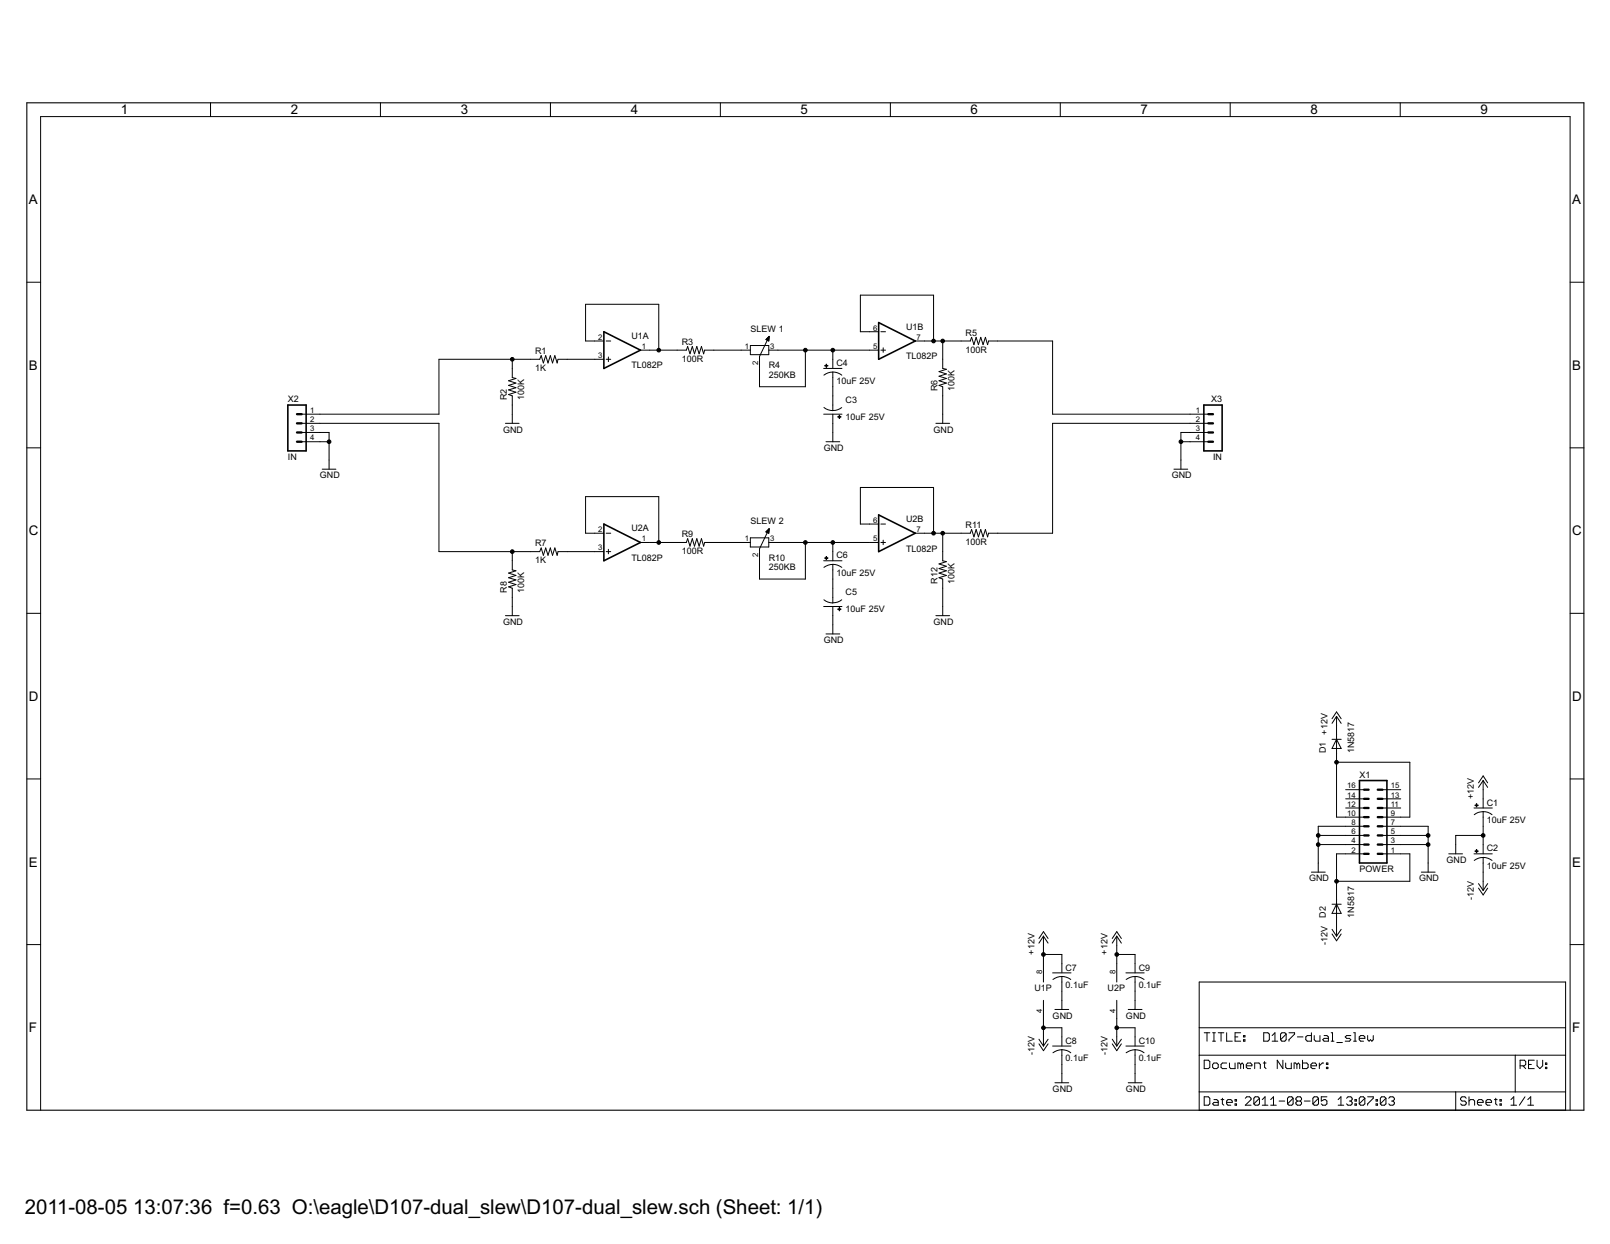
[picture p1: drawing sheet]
<svg xmlns="http://www.w3.org/2000/svg" width="279mm" height="216mm" viewBox="0 0 279 216" stroke-linecap="round" stroke-linejoin="round" font-family="sans-serif">
<path d="M4.7 17.8v174.9zM4.7 17.8h270.2zM4.7 192.7h270.2zM274.9 17.8v174.9z" fill="#000" stroke="#000" stroke-width=".19"/>
<g fill="#000" stroke="#000" stroke-width=".17">
<path d="M36.5 17.8v2.4zM66 17.8v2.4zM95.5 17.8v2.4zM125 17.8v2.4zM154.5 17.8v2.4zM184 17.8v2.4zM213.5 17.8v2.4zM243 17.8v2.4zM7 20.2v172.5zM7 20.2h265.5zM4.7 49h2.3zM101.6 52.8v6.4z"/>
<path d="M101.6 52.8h12.7zM103.2 59.2h1.6zM101.6 59.2h1.6zM105.2 59.2h.8zM114.3 52.8v8zM130.2 60v1.6zM132.9 58.9l.5 .3zM132.9 58.9h.5zM133 59h.4zM133 58.8h.4zM133.1 58.8h.3zM133.1 59h.3z"/>
<path d="M133.1 58.7h.4zM133.2 58.7h.3zM133.3 59.1h.1zM133.3 58.6h.2zM133.3 58.5h.2zM130.2 60h3.2zM133.5 58.4l-.1 .8zM132.9 58.9l.6-.5zM149.3 51.2v6.4zM149.3 51.2h12.7zM150.9 57.6h1.6zM149.3 57.6h1.6z"/>
<path d="M152.9 57.6h.8zM158.8 59.2h1.6zM162 51.2v8zM160.4 59.2h1.6zM162 59.2h1.6zM163.6 59.2h3.2zM166.8 59.2h1.6zM168.6 58.5l-.2 .7zM168.6 58.5l.4 1.3zM169.4 58.5l-.4 1.3zM169.4 58.5l.4 1.3zM170.2 58.5l-.4 1.3z"/>
<path d="M170.2 58.5l.4 1.3zM171 58.5l-.4 1.3zM171 58.5l.4 1.3zM171.6 59.2l-.2 .6zM171.6 59.2h1.5zM173.1 59.2h9.6zM182.7 59.2v12.7zM272.5 49h2.4zM4.7 77.7h2.3zM52.3 71.9h3.2zM52.3 73.5h3.2zM52.3 75.1h3.2z"/>
<path d="M52.3 76.7h3.2zM55.5 76.7h1.6zM55.5 71.9h20.7zM57.1 79.8v1.6zM57.1 76.7v3.1zM57.1 75.1v1.6zM55.5 75.1h1.6zM76.2 62.4v9.5zM76.2 62.4h12.7zM55.5 73.5h20.7zM87.7 73.5h2.4zM88.3 68.5l1.2-.4z"/>
<path d="M88.3 67.7l1.2-.4zM88.3 66.9l1.2-.4zM88.3 66.1l1.2-.4zM88.9 63.9v1.6zM88.9 68.7v1.6zM88.3 68.5l.6 .2zM88.9 71.9v1.6zM88.9 70.3v1.6zM88.9 62.4h3.2zM88.9 62.4v1.5zM88.3 67.7l1.2 .4zM88.3 66.9l1.2 .4z"/>
<path d="M88.3 66.1l1.2 .4zM88.9 65.5l.6 .2zM92.1 62.4h1.6zM93.9 61.7l-.2 .7zM93.9 61.7l.4 1.3zM94.7 61.7l-.4 1.3zM94.7 61.7l.4 1.3zM95.5 61.7l-.4 1.3zM95.5 61.7l.4 1.3zM96.3 61.7l-.4 1.3zM96.3 61.7l.4 1.3zM96.8 62.4l-.1 .6z"/>
<path d="M96.8 62.4h1.6zM98.4 62.4h4.8zM103.2 62.4h1.6zM105.2 62.4h.8zM105.6 62v.8zM111.1 60.8h1.6zM112.7 60.8h1.6zM117.5 60.8h1.6zM114.3 60.8h3.2zM119.3 60.1l-.2 .7zM119.3 60.1l.4 1.3zM120.1 60.1l-.4 1.3z"/>
<path d="M120.1 60.1l.4 1.3zM120.9 60.1l-.4 1.3zM120.9 60.1l.4 1.3zM121.7 60.1l-.4 1.3zM121.7 60.1l.4 1.3zM122.3 60.8l-.2 .6zM122.3 60.8h1.6zM128.6 60.8h1.6zM123.9 60.8h4.7zM130.2 61.6h3.2zM131.8 62.4v1.5zM133.5 58.4l-1.7 3.5z"/>
<path d="M131.8 61.9v.5zM131.8 63.9v3.2zM131.8 67.1h8zM133.4 60v1.6zM133.4 60.8h1.6zM139.8 60.8v6.3zM135 60.8h4.8zM139.8 60.8h4.7zM142.9 63.9h3.2zM143.3 76.7h2.4zM144.5 75.1v1.6zM144.5 70.3v.9z"/>
<path d="M144.5 71.9v1.6zM144.5 68.7v1.6zM144.5 64.6v.9zM144.5 62.4v1.5zM144.5 65.5v1.6zM144.5 73.5v1.6zM144.5 60.8h6.4zM144.5 60.8v1.6zM144.5 67.1v1.6zM142.9 71.9h3.2zM150.9 60.8h1.6zM152.9 60.8h.8z"/>
<path d="M153.3 60.4v.8zM162.4 73.5h2.4zM163 66.9l1.2-.4zM163 66.1l1.2-.4zM163 65.3l1.2-.4zM163 64.5l1.2-.4zM163.6 62.4v1.5zM163.6 67.1v1.6zM163 66.9l.6 .2zM163.6 71.9v1.6zM163.6 68.7v3.2zM163.6 59.2v3.2z"/>
<path d="M163 66.1l1.2 .4zM163 65.3l1.2 .4zM163 64.5l1.2 .4zM163.6 63.9l.6 .2zM182.7 71.9h23.8zM182.7 73.5v19zM204.9 79.8v1.6zM204.9 76.7v3.1zM204.9 75.1v1.6zM206.5 71.9h3.2zM206.5 73.5h3.2zM206.5 75.1h3.2z"/>
<path d="M206.5 76.7h3.2zM204.9 76.7h1.6zM204.9 75.1h1.6zM182.7 73.5h23.8zM272.5 77.7h2.4zM55.9 81.4h2.4zM76.2 95.7h12.7zM76.2 73.5v22.2zM88.3 99.5l1.2-.4zM88.9 97.3v1.6zM88.9 95.7h3.2zM88.9 95.7v1.6z"/>
<path d="M88.3 99.5l1.2 .4zM88.9 98.9l.6 .2zM92.1 95.7h1.6zM93.9 95.1l-.2 .6zM93.9 95.1l.4 1.3zM94.7 95.1l-.4 1.3zM94.7 95.1l.4 1.3zM95.5 95.1l-.4 1.3zM95.5 95.1l.4 1.3zM96.3 95.1l-.4 1.3zM96.3 95.1l.4 1.3zM96.8 95.7l-.1 .7z"/>
<path d="M96.8 95.7h1.6zM98.4 95.7h4.8zM101.6 86.2v6.3zM101.6 86.2h12.7zM103.2 92.5h1.6zM103.2 95.7h1.6zM101.6 92.5h1.6zM105.2 95.7h.8zM105.2 92.5h.8zM105.6 95.3v.8zM111.1 94.1h1.6zM114.3 86.2v7.9z"/>
<path d="M112.7 94.1h1.6zM117.5 94.1h1.6zM114.3 94.1h3.2zM119.3 93.5l-.2 .6zM119.3 93.5l.4 1.3zM120.1 93.5l-.4 1.3zM120.1 93.5l.4 1.3zM120.9 93.5l-.4 1.3zM120.9 93.5l.4 1.3zM121.7 93.5l-.4 1.3zM121.7 93.5l.4 1.3zM122.3 94.1l-.2 .7z"/>
<path d="M122.3 94.1h1.6zM128.6 94.1h1.6zM123.9 94.1h4.7zM130.2 93.3v1.6zM130.2 94.9h3.2zM131.8 95.7v1.6zM133.5 91.8l-1.7 3.4zM131.8 95.2v.5zM131.8 97.3v3.2zM132.9 92.3l.5 .2zM132.9 92.3h.5zM133 92.3h.4z"/>
<path d="M133 92.2h.4zM133.1 92.4h.3zM133.1 92.1h.4zM133.2 92.1h.3zM133.2 92.5h.2zM133.2 92h.3zM133.3 91.9h.2zM133.4 91.9h.1zM133.4 93.3v1.6zM130.2 93.3h3.2zM133.5 91.8l-.1 .7zM132.9 92.3l.6-.5z"/>
<path d="M133.4 94.1h1.6zM135 94.1h4.8zM139.8 94.1h4.7zM142.9 97.3h3.2zM144.5 98v.9zM144.5 95.7v1.6zM144.5 94.1h6.4zM144.5 94.1v1.6zM149.3 84.6v6.4zM149.3 84.6h12.7zM150.9 91h1.6zM150.9 94.1h1.6z"/>
<path d="M149.3 91h1.6zM152.9 94.1h.8zM152.9 91h.8zM153.3 93.7v.8zM158.8 92.5h1.6zM162 84.6v7.9zM160.4 92.5h1.6zM163 99.5l1.2-.4zM163 98.7l1.2-.4zM163 97.9l1.2-.4zM163.6 95.7v1.6zM163.6 92.5v3.2z"/>
<path d="M162 92.5h1.6zM163.6 92.5h3.2zM163 99.5l1.2 .4zM163 98.7l1.2 .4zM163 97.9l1.2 .4zM163.6 97.3l.6 .2zM166.8 92.5h1.6zM168.6 91.9l-.2 .6zM168.6 91.9l.4 1.3zM169.4 91.9l-.4 1.3zM169.4 91.9l.4 1.3zM170.2 91.9l-.4 1.3z"/>
<path d="M170.2 91.9l.4 1.3zM171 91.9l-.4 1.3zM171 91.9l.4 1.3zM171.6 92.5l-.2 .7zM171.6 92.5h1.5zM173.1 92.5h9.6zM203.7 81.4h2.4zM4.7 106.4h2.3zM87.7 106.8h2.4zM88.3 101.9l1.2-.4zM88.3 101l1.2-.4zM88.3 100.3l1.2-.4z"/>
<path d="M88.9 102.1v1.6zM88.3 101.9l.6 .2zM88.9 105.3v1.5zM88.9 103.7v1.6zM88.3 101l1.2 .5zM88.3 100.3l1.2 .3zM131.8 100.5h8zM139.8 94.1v6.4zM143.3 110h2.4zM144.5 108.4v1.6zM144.5 103.7v.9zM144.5 105.3v1.5z"/>
<path d="M144.5 102.1v1.6zM144.5 98.9v1.6zM144.5 106.8v1.6zM144.5 100.5v1.6zM142.9 105.3h3.2zM162.4 106.8h2.4zM163 100.3l1.2-.4zM163.6 100.5v1.6zM163 100.3l.6 .2zM163.6 105.3v1.5zM163.6 102.1v3.2zM272.5 106.4h2.4z"/>
<path d="M4.7 135.2h2.3zM231.2 128.3h.7zM231.2 129.9h1.5zM231.9 124.3v1.6zM231.9 124.3l-.7 1.2zM231.9 123.5l-.7 1.2zM231.9 129.1v1.6zM231.9 127.5v1.6zM231.9 128.3l-.7 1.6zM231.9 128.3h.8zM231.9 125.9v1.6zM231.9 132.3h12.8z"/>
<path d="M231.9 130.7v1.6zM231.9 124.3l.8 1.2zM231.9 123.5l.8 1.2zM231.9 128.3l.8 1.6zM233.5 138.6h3.2zM233.5 137.1h3.2zM239.9 138.6h3.2zM239.9 137.1h3.2zM244.7 132.3v9.5zM257.4 138.6v1.6zM257.4 135.5v1.6zM257.4 135.5l-.8 1.2z"/>
<path d="M257.4 134.7l-.8 1.2zM257.4 137.1v1.5zM257.4 135.5l.8 1.2zM257.4 134.7l.8 1.2zM272.5 135.2h2.4zM227.6 151.4h2.4zM228.8 149.8v1.6zM228.8 143.4v1.6zM228.8 145v1.6zM228.8 146.6v3.2zM231.2 156.9h.7zM231.2 158.5h1.5z"/>
<path d="M231.9 157.7v1.6zM231.9 156.1v1.6zM231.9 156.9l-.7 1.6zM231.9 156.9h.8zM231.9 132.3v9.5zM231.9 148.2v4.8zM231.9 148.2h1.6zM231.9 153v3.1zM231.9 156.9l.8 1.6zM233.5 148.2h3.2zM233.5 146.6h3.2zM233.5 145h3.2z"/>
<path d="M233.5 143.4h3.2zM233.5 141.8h3.2zM233.5 140.2h3.2zM228.8 143.4h4.7zM228.8 145h4.7zM228.8 146.6h4.7zM231.9 141.8h1.6zM239.9 148.2h3.2zM239.9 146.6h3.2zM239.9 145h3.2zM239.9 143.4h3.2zM239.9 141.8h3.2z"/>
<path d="M239.9 140.2h3.2zM243.1 143.4h4.7zM243.1 146.6h4.7zM243.1 145h4.7zM243.1 148.2h1.6zM243.1 141.8h1.6zM244.7 148.2v4.8zM231.9 153h12.8zM246.7 151.4h2.3zM247.8 149.8v1.6zM247.8 143.4v1.6zM247.8 145v1.6z"/>
<path d="M247.8 146.6v3.2zM251.4 148.2h2.4zM252.6 146.6v1.6zM252.6 145v1.6zM255.8 140.2h3.2zM255.8 148.2h3.2zM256.6 153.4l.8 1.1zM256.6 154.1l.8 1.2zM257.4 140.9v.9zM257.4 141.8v1.6zM257.4 148.8v1zM257.4 146.6v1.6z"/>
<path d="M257.4 149.8v1.6zM257.4 153v1.5zM258.2 153.4l-.8 1.1zM258.2 154.1l-.8 1.2zM257.4 145v1.6zM257.4 143.4v1.6zM252.6 145h4.8zM257.4 151.4v1.6zM4.7 163.9h2.3zM181.1 167.3v3.1zM181.1 173.6v3.2zM181.1 162.5v1.6z"/>
<path d="M181.1 162.5l-.8 1.2zM181.1 161.7l-.8 1.2zM181.1 180v1.5zM181.1 164.1v1.6zM181.1 165.7v1.6zM181.1 178.4v1.6zM181.1 176.8v1.6zM181.1 162.5l.8 1.2zM181.1 161.7l.8 1.2zM182.7 168.8h3.2zM183.1 175.2h2.4zM184.3 169.5v.9z"/>
<path d="M184.3 167.3v1.5zM184.3 170.4v1.6zM184.3 180v1.5zM184.3 173.6v1.6zM184.3 172v1.6zM184.3 165.7v1.6zM181.1 165.7h3.2zM184.3 178.4v1.6zM181.1 178.4h3.2zM193.8 167.3v3.1zM193.8 173.6v3.2zM193.8 162.5v1.6z"/>
<path d="M193.8 162.5l-.8 1.2zM193.8 161.7l-.8 1.2zM193.8 180v1.5zM193.8 164.1v1.6zM193.8 165.7v1.6zM193.8 178.4v1.6zM193.8 176.8v1.6zM193.8 162.5l.8 1.2zM193.8 161.7l.8 1.2zM195.4 168.8h3.2zM195.8 175.2h2.4zM197 169.5v.9z"/>
<path d="M197 167.3v1.5zM197 170.4v1.6zM197 180v1.5zM197 173.6v1.6zM197 172v1.6zM197 165.7v1.6zM193.8 165.7h3.2zM197 178.4v1.6zM193.8 178.4h3.2zM208.1 178.4h63.6zM208.1 170.4v8zM209 179.2h1z"/>
<path d="M210.4 179.2h.5zM211.4 179.2h1zM212.9 179.2v1.5zM214.3 179.2v1.5zM214.3 180h.5zM214.3 179.2h1zM215.8 179.7h.2zM215.8 179.7v.3zM216 179.7v.3zM215.8 180h.2zM219.3 179.2v1.5zM219.3 179.2h.7z"/>
<path d="M220 179.2l.3 .3zM220.8 179.7l.5-.5zM221.3 179.2v1.5zM222.2 179.5l.3-.3zM222.5 179.2h.5zM223 179.2l.2 .3zM223.2 179.5v.9zM223.7 179.2h1zM224.7 179.2v.3zM224.7 179.5l-1 .9zM225.1 180h1zM226.6 180l.3-.3z"/>
<path d="M226.9 179.7h.7zM227.6 179.2v1.5zM228.1 179.7v.7zM229.8 179.7h.5zM230.3 179.7l.2 .3zM230.5 180v.7zM231 179.2h.2zM231.2 161.3l.7 1.2zM231.2 162.1l.7 1.2zM231.2 179.2v1.5zM231.9 160.9v1.6zM232.7 161.3l-.8 1.2z"/>
<path d="M232.7 162.1l-.8 1.2zM231.9 159.3v1.6zM233.4 180l.3-.3zM233.7 179.7h.7zM234.9 179.2h.3zM235.2 179.2v1.5zM235.9 180l.2-.3zM236.1 179.7h.5zM236.6 179.7l.3 .3zM236.9 180v.2zM237.3 179.7v.7zM208.1 170.4h63.6z"/>
<path d="M271.7 170.4v8zM271.7 178.4v4.7zM272.5 163.9h2.4zM180.3 180.4l.8 1.1zM180.3 181.2l.8 1.2zM181.9 180.4l-.8 1.1zM181.9 181.2l-.8 1.2zM182.7 181.5h3.2zM183.1 187.9h2.4zM184.3 182.2v.9zM184.3 183.1v1.6zM184.3 186.3v1.6z"/>
<path d="M184.3 184.7v1.6zM193 180.4l.8 1.1zM193 181.2l.8 1.2zM194.6 180.4l-.8 1.1zM194.6 181.2l-.8 1.2zM195.4 181.5h3.2zM195.8 187.9h2.4zM197 182.2v.9zM197 183.1v1.6zM197 186.3v1.6zM197 184.7v1.6zM208.1 192.7h44.5z"/>
<path d="M208.1 189.5v3.2zM208.1 189.5h44.5zM208.1 183.1v6.4zM208.1 178.4v4.7zM209 190.4v1.4zM209 191.8h.7zM209 184v1.5zM209 185.5h.7zM209.5 179.2v1.5zM209.7 191.8l.3-.2zM209 190.4h.7zM209.7 185.5l.3-.3z"/>
<path d="M209 184h.7zM210 190.6v1zM209.7 190.4l.3 .2zM210 184.2v1zM209.7 184l.3 .2zM210.7 191.3l-.3 .3zM210.4 180.7h.5zM210.4 184.7v.5zM210.4 185.2l.3 .3zM210.7 190.8h.5zM210.4 191.6l.3 .2zM210.7 191.3h.7z"/>
<path d="M210.7 179.2v1.5zM210.7 185.5h.5zM210.7 184.5l-.3 .2zM211.2 190.8l.2 .3zM211.2 185.5l.2-.3zM210.7 184.5h.5zM211.4 191.1v.7zM210.7 191.8h.7zM211.4 184.7v.5zM211.2 184.5l.2 .2zM211.9 190.8h.5zM211.9 179.2v1.5z"/>
<path d="M211.9 184.7v.5zM211.9 185.2l.2 .3zM212.1 190.6v1zM212.1 191.6l.3 .2zM212.1 184.5l-.2 .2zM212.1 185.5h.8zM212.9 191.1v.5zM213.1 190.8l-.2 .3zM212.9 180.7h.9zM212.1 184.5h.8zM212.9 191.6l.2 .2zM213.1 190.8h.5z"/>
<path d="M213.4 184.5v.7zM213.4 185.2l.2 .3zM213.1 191.8h.5zM213.6 190.8l.2 .3zM213.6 185.5h.7zM213.8 191.1v.2zM212.9 191.3h.9zM214.3 190.8h.3zM214.3 190.8v.3zM214.3 191.6h.3zM214.3 191.6v.2zM214.3 180.7h1z"/>
<path d="M214.3 184.5v1zM214.6 190.8v.3zM214.3 191.1h.3zM214.6 191.6v.2zM214.3 191.8h.3zM214.8 184.5v1zM214.8 184.5h.3zM215.1 184.5l.2 .2zM215.3 184.7v.8zM215.3 184.7l.3-.2zM215.6 184.5l.2 .2zM215.8 180.4h.2z"/>
<path d="M215.8 180.4v.3zM215.8 184.7v.8zM216 180.4v.3zM215.8 180.7h.2zM216.1 191.8l1-1zM216.3 184.7v.5zM216.3 184.7l.2-.2zM216.4 190.4l-.3 .2zM216.3 185.2l.2 .3zM216.5 184.5h.5zM216.4 190.4h.5zM216.5 185.5h.5z"/>
<path d="M217 184.5l.3 .2zM216.1 191.8h1zM217.1 190.6v.2zM216.9 190.4l.2 .2zM217.3 184.7v.3zM216.3 185h1zM217.6 190.6v1zM217.8 190.4l-.2 .2zM218.6 190.6l-1 1zM217.7 184.5v1zM217.7 184.5h.8zM217.8 190.4h.5z"/>
<path d="M217.6 191.6l.2 .2zM218.3 190.4l.3 .2zM217.8 191.8h.5zM218.5 184.5l.2 .2zM218.6 190.6v1zM218.3 191.8l.3-.2zM218.7 184.7v.8zM219.1 190.8l.4-.4zM219.1 191.8h.9zM219.2 184.5h.5zM219.3 180.7h.7zM219.5 184.2v1z"/>
<path d="M219.5 185.2l.2 .3zM219.5 190.4v1.4zM220 180.7l.3-.3zM220.3 179.5v.9zM220.5 190.8l.5-.4zM220.5 191.8h1zM220.8 180.7h.9zM221 190.4v1.4zM221.7 184v1.5zM221.7 184l.9 1.5zM222 191.1h.9zM222.2 179.5v.9z"/>
<path d="M222.2 180.4l1-.9zM222.2 180.4l.3 .3zM222.6 184v1.5zM222.5 180.7h.5zM223.1 184.5v.7zM223.1 185.2l.3 .3zM223.2 180.4l-.2 .3zM223.4 185.5h.7zM223.4 190.6v1zM223.4 190.6l.3-.2zM223.4 191.6l1-1zM223.7 190.4h.5z"/>
<path d="M223.4 191.6l.3 .2zM223.7 180.4v.3zM224.1 184.5v1zM224.2 190.4l.2 .2zM223.7 191.8h.5zM224.4 190.6v1zM224.4 191.6l-.2 .2zM224.6 184.5v1zM224.6 184.5h.2zM224.8 184.5l.3 .2zM224.9 190.6l.2-.2zM224.9 191.3v.3z"/>
<path d="M224.9 191.3l.2-.2zM224.9 190.6v.2zM225.1 184.7v.8zM225.1 184.7l.2-.2zM225.1 190.4h.5zM224.9 191.6l.2 .2zM224.9 190.8l.2 .3zM225.1 191.1h.5zM225.3 184.5l.3 .2zM225.6 184.7v.8zM225.6 190.4l.3 .2zM225.6 191.1l.3 .2z"/>
<path d="M225.1 191.8h.5zM225.9 190.6v.2zM225.9 190.8l-.3 .3zM225.9 191.3v.3zM225.9 191.6l-.3 .2zM226 184v1.5zM226 185.5h.8zM226.4 191.1h1zM226.6 180v.4zM226.8 185.5l.2-.3zM226 184.5h.8zM226.6 180.4l.3 .3z"/>
<path d="M227 184.7v.5zM226.8 184.5l.2 .2zM227.5 184.7v.5zM227.5 184.7l.3-.2zM226.9 180.7h.7zM227.5 185.2l.3 .3zM227.8 184.5h.4zM227.8 190.6v1zM228.1 190.4l-.3 .2zM227.8 191.6l1-1zM228.1 190.4h.5zM227.8 191.6l.3 .2z"/>
<path d="M228.1 180.4l.2 .3zM227.8 185.5h.4zM228.2 184.5l.3 .2zM228.3 180.7h.8zM228.5 184.7v.3zM227.5 185h1zM228.6 190.4l.2 .2zM228.1 191.8h.5zM228.8 190.6v1zM228.6 191.8l.2-.2zM229 184.5v1zM229 185l.5-.5z"/>
<path d="M229.1 179.7v1zM229.3 190.4v.7zM229.3 191.1l.5-.3zM229.5 184.5h.2zM229.3 191.6l.2 .2zM229.6 180.4l.2-.2zM229.8 190.8h.2zM229.6 180.4l.2 .3zM229.8 180.2h.7zM230 190.8l.3 .3zM229.5 191.8h.5zM230.2 184.5h.2z"/>
<path d="M230.2 184.5v.2zM230.2 185.2h.2zM230.2 185.2v.3zM229.3 190.4h1zM230.3 191.1v.5zM230 191.8l.3-.2zM230.4 184.5v.2zM230.2 184.7h.2zM230.4 185.2v.3zM230.2 185.5h.2zM229.8 180.7h.7zM231 180.7h.5z"/>
<path d="M232 180.9h1zM232.2 190.8l.5-.4zM232.2 191.8h1zM232.7 190.4v1.4zM233.4 180.7h.8zM233.7 190.6l.2-.2zM233.4 180l.3 .2zM233.9 190.4h.5zM233.7 191.6l.2 .2zM234.4 180.4l-.2 .3zM233.7 180.2h.5zM234.4 190.4l.3 .2z"/>
<path d="M234.2 191.1h.2zM234.4 191.1l.3 .2zM233.9 191.8h.5zM234.2 180.2l.2 .2zM234.7 190.6v.2zM234.7 190.8l-.3 .3zM234.7 191.3v.3zM234.4 191.8l.3-.2zM234.9 180.7h.5zM235.1 190.8h.3zM235.1 190.8v.3zM235.1 191.6h.3z"/>
<path d="M235.1 191.6v.2zM235.4 190.8v.3zM235.1 191.1h.3zM235.4 191.6v.2zM235.1 191.8h.3zM235.9 190.6v1zM236.1 190.4l-.2 .2zM236.9 190.6l-1 1zM235.9 180v.4zM236.1 190.4h.5zM235.9 191.6l.2 .2zM235.9 180.4l.2 .3z"/>
<path d="M236.6 190.4l.3 .2zM236.1 191.8h.5zM236.1 180.7h.5zM236.9 190.6v1zM236.6 191.8l.3-.2zM235.9 180.2h1zM237.3 190.4h1zM237.3 191.6v.2zM237.3 180.4l.3 .3zM237.8 180.4l-.2 .3zM237.8 180.4l.3 .3zM238.3 180.4l-.2 .3z"/>
<path d="M238.3 190.4v.2zM238.3 190.6l-1 1zM238.3 179.7v.7zM238.8 190.8h.3zM238.8 190.8v.3zM238.8 191.6h.3zM238.8 191.6v.2zM239.1 190.8v.3zM238.8 191.1h.3zM239.1 191.6v.2zM238.8 191.8h.3zM239.5 190.6v1z"/>
<path d="M239.8 190.4l-.3 .2zM239.5 191.6l1-1zM239.8 190.4h.5zM239.5 191.6l.3 .2zM240.3 190.4l.2 .2zM239.8 191.8h.5zM240.5 190.6v1zM240.3 191.8l.2-.2zM241.2 190.4l-.2 .2zM241.2 190.4h.5zM241 191.6l.2 .2zM241.7 190.4l.3 .2z"/>
<path d="M241.5 191.1h.2zM241.7 191.1l.3 .2zM241.2 191.8h.5zM242 190.6v.2zM241.7 191.1l.3-.3zM242 191.3v.3zM241.7 191.8l.3-.2zM252.6 189.5v3.2zM252.6 189.5h10.4zM252.6 192.7h19.1zM253.5 190.6v.2zM253.5 190.8l.2 .3z"/>
<path d="M253.7 190.4l-.2 .2zM253.7 191.1h.5zM253.5 191.6l.2 .2zM253.7 190.4h.5zM254.2 191.1l.2 .2zM253.7 191.8h.5zM254.2 190.4l.2 .2zM254.4 191.3v.3zM254.4 191.6l-.2 .2zM254.9 190.4v1.4zM254.9 191.1l.3-.3zM255.2 190.8h.5z"/>
<path d="M255.7 190.8l.2 .3zM255.9 191.1v.7zM256.4 191.1v.5zM256.4 191.1l.2-.3zM256.4 191.6l.2 .2zM256.6 190.8h.5zM256.6 191.8h.5zM257.1 190.8l.3 .3zM257.4 191.1v.2zM256.4 191.3h1zM257.9 191.1v.5zM258.1 190.8l-.2 .3z"/>
<path d="M257.9 191.6l.2 .2zM258.1 190.8h.5zM258.1 191.8h.5zM258.6 190.8l.2 .3zM258.8 191.1v.2zM257.9 191.3h.9zM259.3 190.8h.5zM259.6 190.6v1zM259.6 191.6l.2 .2zM260.3 190.8h.2zM260.3 190.8v.3zM260.3 191.6h.2z"/>
<path d="M260.3 191.6v.2zM260.5 190.8v.3zM260.3 191.1h.2zM260.5 191.6v.2zM260.3 191.8h.2zM262.7 190.4l-.5 .4zM262.2 191.8h1zM262.7 190.4v1.4zM263 183.1v6.4zM208.1 183.1h54.9zM263 189.5h8.7zM264.6 190.4l-.9 1.4z"/>
<path d="M263.8 184v1.5zM263.8 184h.7zM264.3 185l.5 .5zM264.5 184l.3 .2zM263.8 185h.7zM264.8 184.2v.5zM264.8 184.7l-.3 .3zM265.1 190.8l.5-.4zM265.1 191.8h1zM265.3 184v1.5zM265.3 185.5h1zM265.3 184.7h.4z"/>
<path d="M265.6 190.4v1.4zM265.3 184h1zM266.7 184v1zM266.7 185l.5 .5zM267.2 185.5l.5-.5zM267.7 184v1zM268.2 184.5h.2zM268.2 184.5v.2zM268.2 185.2h.2zM268.2 185.2v.3zM268.4 184.5v.2zM268.2 184.7h.2z"/>
<path d="M268.4 185.2v.3zM268.2 185.5h.2zM263 183.1h8.7zM271.7 183.1v6.4zM271.7 189.5v3.2zM272.5 20.2v172.5z"/>
<circle cx="162" cy="59.2" r=".32"/>
<circle cx="163.6" cy="59.2" r=".32"/>
<circle cx="57.1" cy="76.7" r=".32"/>
<circle cx="88.9" cy="62.4" r=".32"/>
<circle cx="114.3" cy="60.8" r=".32"/>
<circle cx="139.8" cy="60.8" r=".32"/>
<circle cx="144.5" cy="60.8" r=".32"/>
<circle cx="204.9" cy="76.7" r=".32"/>
<circle cx="88.9" cy="95.7" r=".32"/>
<circle cx="114.3" cy="94.1" r=".32"/>
<circle cx="139.8" cy="94.1" r=".32"/>
<circle cx="144.5" cy="94.1" r=".32"/>
<circle cx="162" cy="92.5" r=".32"/>
<circle cx="163.6" cy="92.5" r=".32"/>
<circle cx="231.9" cy="132.3" r=".32"/>
<circle cx="228.8" cy="146.6" r=".32"/>
<circle cx="228.8" cy="145" r=".32"/>
<circle cx="231.9" cy="153" r=".32"/>
<circle cx="247.8" cy="145" r=".32"/>
<circle cx="247.8" cy="146.6" r=".32"/>
<circle cx="257.4" cy="145" r=".32"/>
<circle cx="181.1" cy="178.4" r=".32"/>
<circle cx="181.1" cy="165.7" r=".32"/>
<circle cx="193.8" cy="178.4" r=".32"/>
<circle cx="193.8" cy="165.7" r=".32"/>
</g>
<g fill="#000" stroke="#000" stroke-width=".28">
<path d="M104.8 57.6l6.3 3.2zM152.5 56l6.3 3.2zM152.5 62.4l6.3-3.2zM50 70.3v8zM50 78.3h3.1zM50 70.3h3.1zM53.1 70.3v8zM104.8 57.6v6.3zM104.8 63.9l6.3-3.1zM152.5 56v6.4zM208.9 70.3h3.2zM208.9 70.3v8z"/>
<path d="M212.1 70.3v8zM208.9 78.3h3.2zM104.8 91v6.3zM104.8 91l6.3 3.1zM104.8 97.3l6.3-3.2zM152.5 89.4v6.3zM152.5 89.4l6.3 3.1zM152.5 95.7l6.3-3.2zM235.9 135.5v14.3zM235.9 135.5h4.8zM235.9 149.8h4.8zM240.7 135.5v14.3z"/>
</g>
<g fill="#000" stroke="#000" stroke-width=".4">
<path d="M51.5 75.1h.8zM51.5 73.5h.8zM51.5 71.9h.8zM51.5 76.7h.8zM209.7 75.1h.8zM209.7 73.5h.8zM209.7 71.9h.8zM209.7 76.7h.8zM236.7 137.1h.8zM236.7 138.6h.8zM239.1 137.1h.8zM239.1 138.6h.8z"/>
<path d="M236.7 145h.8zM236.7 146.6h.8zM236.7 148.2h.8zM236.7 141.8h.8zM236.7 143.4h.8zM236.7 140.2h.8zM239.1 145h.8zM239.1 146.6h.8zM239.1 148.2h.8zM239.1 141.8h.8zM239.1 143.4h.8zM239.1 140.2h.8z"/>
</g>
<g fill="none" stroke="#000" stroke-width=".17">
<path d="M143 70.7a2.52 2.52 0 0 0 1.5 .6M144.5 64.6a2.64 2.64 0 0 1 1.6 .5M144.5 64.6a2.44 2.44 0 0 0-1.5 .5M146.1 70.7a2.48 2.48 0 0 1-1.6 .5M144.5 97.9l.9 .2 .7 .4M144.5 98a2.6 2.6 0 0 0-1.5 .5M143 104.1a2.44 2.44 0 0 0 3.1 0M255.8 141.4a2.52 2.52 0 0 1 3.1 0M255.8 149.3a2.52 2.52 0 0 1 3.1 0M182.7 170a2.52 2.52 0 0 1 3.1 0M195.4 170a2.55 2.55 0 0 1 3.1 0M182.7 182.7a2.52 2.52 0 0 1 3.1 0"/>
<path d="M195.4 182.7a2.55 2.55 0 0 1 3.1 0"/>
</g>
<path d="M143.1 63.4l.6 .1zM143.4 63.2v.6zM145.4 72.3l.5 .1zM145.6 72.1l.1 .5zM143.1 96.8l.6 .1zM143.4 96.6v.5zM145.4 105.7l.5 .1zM145.6 105.5l.1 .5zM256 139.7l.5 .1zM256.2 139.5l.1 .5zM256 147.7l.5 .1zM256.2 147.4l.1 .6z" fill="#000" stroke="#000" stroke-width=".17"/>
<g font-size="4">
<text x="4.3" y="210.6">2011-08-05</text>
<text x="23.1" y="210.6">13:07:36 f=0.63 O:\eagle\D107-dual_slew\D107-dual_slew.sch (Sheet: 1/1)</text>
</g>
<g font-size="2.6">
<text x="21" y="19.9">1</text>
<text x="50.5" y="19.9">2</text>
<text x="80" y="19.9">3</text>
<text x="109.5" y="19.9">4</text>
<text x="138.9" y="19.9">5</text>
<text x="168.4" y="19.9">6</text>
<text x="197.9" y="19.9">7</text>
<text x="227.4" y="19.9">8</text>
<text x="256.9" y="19.9">9</text>
<text x="5" y="35.4">A</text>
<text x="272.9" y="35.4">A</text>
<text x="5" y="64.2">B</text>
<text x="272.9" y="64.2">B</text>
<text x="5" y="92.9">C</text>
<text x="272.9" y="92.9">C</text>
<text x="5" y="121.6">D</text>
<text x="272.9" y="121.6">D</text>
<text x="5" y="150.4">E</text>
<text x="272.9" y="150.4">E</text>
<text x="5" y="179.1">F</text>
<text x="272.9" y="179.1">F</text>
</g>
<g font-size="1.7">
<text x="109.6" y="58.8">U1A</text>
<text x="118.3" y="59.8">R3</text>
<text x="130.2" y="57.6">SLEW 1</text>
<text x="157.2" y="57.2">U1B</text>
<text x="167.6" y="58.2">R5</text>
<text x="92.9" y="64.4">1K</text>
<text x="92.9" y="61.4">R1</text>
<text x="109.6" y="63.9">TL082P</text>
<text x="118.3" y="62.8">100R</text>
<text x="133.4" y="65.5">250KB</text>
<text x="133.4" y="63.9">R4</text>
<text x="145.2" y="63.5">C4</text>
<text x="157.2" y="62.4">TL082P</text>
<text x="167.6" y="61.2">100R</text>
<text x="50" y="69.8">X2</text>
<text x="88" y="69.5" transform="rotate(-90 88 69.5)">R2</text>
<text x="91" y="69.5" transform="rotate(-90 91 69.5)">100K</text>
<text x="145.2" y="66.6">10uF 25V</text>
<text x="146.8" y="69.9">C3</text>
<text x="162.7" y="67.9" transform="rotate(-90 162.7 67.9)">R6</text>
<text x="165.7" y="67.9" transform="rotate(-90 165.7 67.9)">100K</text>
<text x="210.2" y="69.8">X3</text>
<text x="87.3" y="75.1">GND</text>
<text x="146.8" y="72.9">10uF 25V</text>
<text x="162" y="75.1">GND</text>
<text x="50" y="79.8">IN</text>
<text x="55.5" y="83">GND</text>
<text x="142.9" y="78.2">GND</text>
<text x="203.3" y="83">GND</text>
<text x="210.5" y="79.8">IN</text>
<text x="92.9" y="94.8">R7</text>
<text x="109.6" y="92.2">U2A</text>
<text x="118.3" y="93.2">R9</text>
<text x="130.2" y="91">SLEW 2</text>
<text x="157.2" y="95.7">TL082P</text>
<text x="157.2" y="90.6">U2B</text>
<text x="167.6" y="94.6">100R</text>
<text x="167.6" y="91.6">R11</text>
<text x="92.9" y="97.8">1K</text>
<text x="109.6" y="97.3">TL082P</text>
<text x="118.3" y="96.2">100R</text>
<text x="133.4" y="98.9">250KB</text>
<text x="133.4" y="97.3">R10</text>
<text x="145.2" y="99.9">10uF 25V</text>
<text x="145.2" y="96.9">C6</text>
<text x="162.7" y="101.3" transform="rotate(-90 162.7 101.3)">R12</text>
<text x="165.7" y="101.3" transform="rotate(-90 165.7 101.3)">100K</text>
<text x="88" y="102.9" transform="rotate(-90 88 102.9)">R8</text>
<text x="91" y="102.9" transform="rotate(-90 91 102.9)">100K</text>
<text x="146.8" y="106.3">10uF 25V</text>
<text x="146.8" y="103.3">C5</text>
<text x="87.3" y="108.4">GND</text>
<text x="142.9" y="111.6">GND</text>
<text x="162" y="108.4">GND</text>
<text x="230.1" y="130.7" transform="rotate(-90 230.1 130.7)">D1 +12V</text>
<text x="235" y="130.7" transform="rotate(-90 235 130.7)">1N5817</text>
<text x="235.9" y="135">X1</text>
<text x="255.8" y="138.6" transform="rotate(-90 255.8 138.6)">+12V</text>
<text x="258" y="142.9">10uF 25V</text>
<text x="258" y="139.8">C1</text>
<text x="251" y="149.8">GND</text>
<text x="258" y="147.8">C2</text>
<text x="227.2" y="152.9">GND</text>
<text x="235.9" y="151.4">POWER</text>
<text x="246.3" y="152.9">GND</text>
<text x="258" y="150.8">10uF 25V</text>
<text x="230.1" y="159.3" transform="rotate(-90 230.1 159.3)">D2</text>
<text x="235" y="159.3" transform="rotate(-90 235 159.3)">1N5817</text>
<text x="255.8" y="156.1" transform="rotate(-90 255.8 156.1)">-12V</text>
<text x="179.5" y="165.7" transform="rotate(-90 179.5 165.7)">+12V</text>
<text x="192.2" y="165.7" transform="rotate(-90 192.2 165.7)">+12V</text>
<text x="230.4" y="164.1" transform="rotate(-90 230.4 164.1)">-12V</text>
<text x="179.5" y="172">U1P</text>
<text x="184.9" y="171.5">0.1uF</text>
<text x="184.9" y="168.4">C7</text>
<text x="192.2" y="172">U2P</text>
<text x="197.6" y="171.5">0.1uF</text>
<text x="197.6" y="168.4">C9</text>
<text x="182.7" y="176.8">GND</text>
<text x="195.4" y="176.8">GND</text>
<text x="179.5" y="183.1" transform="rotate(-90 179.5 183.1)">-12V</text>
<text x="184.9" y="184.2">0.1uF</text>
<text x="184.9" y="181.2">C8</text>
<text x="192.2" y="183.1" transform="rotate(-90 192.2 183.1)">-12V</text>
<text x="197.6" y="184.2">0.1uF</text>
<text x="197.6" y="181.2">C10</text>
<text x="182.7" y="189.5">GND</text>
<text x="195.4" y="189.5">GND</text>
</g>
<g font-size="1.5">
<text x="103.8" y="59">2</text>
<text x="151.5" y="57.4">6</text>
<text x="159.1" y="59">7</text>
<text x="103.8" y="62.1">3</text>
<text x="111.4" y="60.5">1</text>
<text x="129.3" y="60.5">1</text>
<text x="131.6" y="63.3" transform="rotate(-90 131.6 63.3)">2</text>
<text x="133.6" y="60.5">3</text>
<text x="151.5" y="60.5">5</text>
<text x="53.8" y="71.7">1</text>
<text x="207.5" y="71.7">1</text>
<text x="53.8" y="73.3">2</text>
<text x="53.8" y="74.8">3</text>
<text x="53.8" y="76.4">4</text>
<text x="207.5" y="73.3">2</text>
<text x="207.5" y="74.8">3</text>
<text x="207.5" y="76.4">4</text>
<text x="103.8" y="92.3">2</text>
<text x="103.8" y="95.5">3</text>
<text x="111.4" y="93.9">1</text>
<text x="129.3" y="93.9">1</text>
<text x="133.6" y="93.9">3</text>
<text x="151.5" y="90.7">6</text>
<text x="151.5" y="93.9">5</text>
<text x="159.1" y="92.3">7</text>
<text x="131.6" y="96.7" transform="rotate(-90 131.6 96.7)">2</text>
<text x="233.8" y="136.8">16</text>
<text x="241.4" y="136.8">15</text>
<text x="233.8" y="141.6">10</text>
<text x="233.8" y="140">12</text>
<text x="233.8" y="138.4">14</text>
<text x="234.5" y="143.2">8</text>
<text x="241.4" y="143.2">7</text>
<text x="241.4" y="141.6">9</text>
<text x="241.4" y="140">11</text>
<text x="241.4" y="138.4">13</text>
<text x="234.5" y="148">2</text>
<text x="234.5" y="146.4">4</text>
<text x="234.5" y="144.8">6</text>
<text x="241.4" y="148">1</text>
<text x="241.4" y="146.4">3</text>
<text x="241.4" y="144.8">5</text>
<text x="180.9" y="169" transform="rotate(-90 180.9 169)">8</text>
<text x="193.6" y="169" transform="rotate(-90 193.6 169)">8</text>
<text x="180.9" y="175.8" transform="rotate(-90 180.9 175.8)">4</text>
<text x="193.6" y="175.8" transform="rotate(-90 193.6 175.8)">4</text>
</g>
</svg>
